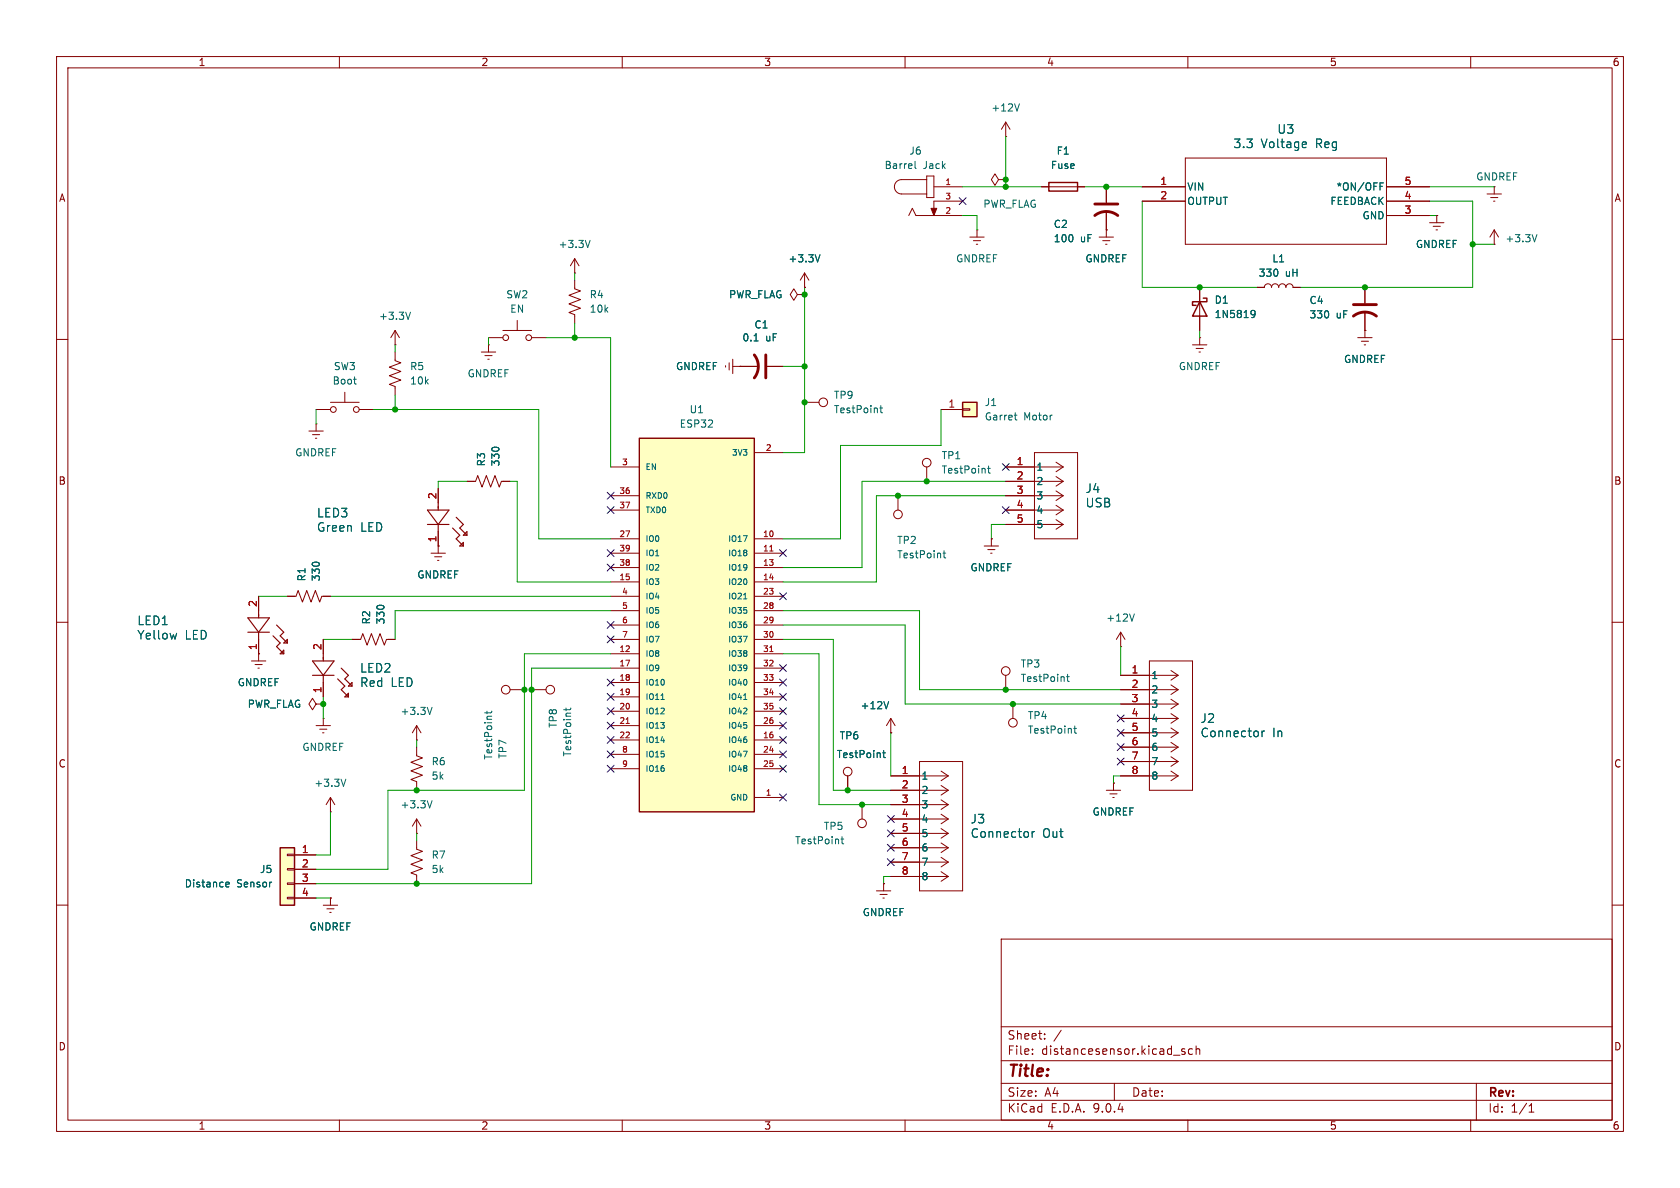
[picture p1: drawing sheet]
<svg xmlns="http://www.w3.org/2000/svg" width="297mm" height="210mm" viewBox="0 0 297 210" stroke-linecap="round" stroke-linejoin="round" font-family="sans-serif">
<g fill="none" stroke="#840000" stroke-width=".18">
<path d="M10 10h277v190h-277zM12 12h273v186h-273zM60 10v2M110 10v2M160 10v2M210 10v2M260 10v2M195.6 33v2.8M195.6 37.3v4.6M262.9 34.3h2.5M263.5 34.9h1.3M264 35.6h.3"/>
<path d="M264.2 33h.1M264.2 33v1.3M141 52.1l-.7-1-.6 1 .6 1 .7-1h1.2M142.2 50.8h.1M142.2 52.1h.1M142.2 48.3l-.7 1.2M142.2 48.3l.8 1.2M142.2 48.3v2.5M194.3 41.9h2.5M194.9 42.5h1.3M195.5 43.2h.2M195.6 40.6h.1"/>
<path d="M264.2 43.2h.1M264.2 40.6l-.8 1.3M264.2 40.6l.7 1.3M264.2 40.6v2.6M10 60h2M54.6 76.2h2.5M55.2 76.8h1.3M55.8 77.5h.2M55.9 74.9h.1M55.9 74.9v1.3M128.3 64.6v.3M128.9 64.1v1.3"/>
<path d="M129.5 64.8h4.6M129.5 63.5v2.5M130.8 64.8h.1M135.6 64.8h2.8M142.2 71.1h2.6M285 60h2M76.2 97.8h2.5M76.8 98.4h1.3M77.3 99.1h.3M77.5 96.5h.1M77.5 86.4v2.5M77.5 94v3.8"/>
<path d="M82.5 85.1h1.6l.4-1 .7 2 .8-2 .7 2 .8-2 .8 2 .3-1h1.6M158.7 87.6v2.6M163.8 82.6v2.5M174 96.5h2.5M174.6 97.2h1.3M175.1 97.8h.3M175.3 95.3h.1M175.3 95.3v1.2M10 110h2M50.8 105.4h1.5l.4-1 .8 2 .7-2 .8 2 .8-2 .7 2 .4-1h1.5M62.2 113h1.6l.3-1 .8 2 .8-2 .7 2 .8-2 .7 2 .4-1h1.5M177.8 119.4v2.5"/>
<path d="M198.1 114.3h.1M198.1 119.4h10.2M198.1 111.8l-.7 1.2M198.1 111.8l.8 1.2M198.1 111.8v2.5M203.2 116.8h7.6v22.9h-7.6zM207 118.5l1.3 .9M208.3 119.4l-1.3 .8M285 110h2M73.7 132.1v1.5l1 .4-2.1 .7 2.1 .8-2.1 .8 2.1 .7-2.1 .8 1.1 .4v1.5M94 121.9h2.5M157.5 137.2h10.1"/>
<path d="M157.5 139.7h10.1M162.6 134.6h7.6v22.9h-7.6zM166.4 136.3l1.2 .9M166.4 138.9l1.2 .8M167.6 137.2l-1.2 .8M167.6 139.7l-1.2 .8M179.1 124.5v2.5M195.6 139.7h2.5M196.8 138.4h.1M196.8 138.4v1.3M198.1 137.2h10.2M198.1 134.6h10.2"/>
<path d="M198.1 121.9h10.2M198.1 124.5h10.2M198.1 127h10.2M198.1 129.5h10.2M198.1 132.1h10.2M207 121.1l1.3 .8M207 123.6l1.3 .9M207 126.2l1.3 .8M207 128.7l1.3 .8M207 131.2l1.3 .9M207 133.8l1.3 .8M207 136.3l1.3 .9"/>
<path d="M208.3 121.9l-1.3 .9M208.3 124.5l-1.3 .8M208.3 127l-1.3 .8M208.3 129.5l-1.3 .9M208.3 132.1l-1.3 .8M208.3 134.6l-1.3 .9M208.3 137.2l-1.3 .8M157.5 142.2h10.1M157.5 144.8h10.1M157.5 147.3h10.1M157.5 149.9h10.1M157.5 152.4h10.1"/>
<path d="M157.5 154.9h10.1M166.4 141.4l1.2 .8M166.4 143.9l1.2 .9M166.4 146.5l1.2 .8M166.4 149l1.2 .9M166.4 151.6l1.2 .8M166.4 154.1l1.2 .8M167.6 142.2l-1.2 .9M167.6 144.8l-1.2 .8M167.6 147.3l-1.2 .9M167.6 149.9l-1.2 .8M167.6 152.4l-1.2 .8"/>
<path d="M167.6 154.9l-1.2 .9M196.2 140.3h1.3M196.7 141h.3M10 160h2M177 166h108v32h-108zM285 160h2M60 198v2M110 198v2M160 198v2M177 194.5h108M177 191.5h108M177 187.5h108"/>
<path d="M177 181.5h108M182.5 186.3v.1M182.5 185.5v.1M184.7 183.6v.1M184.7 182.8v.1M187.6 182.1l-1.3 2M197 191.5v3M207.5 186.5h1.1M209.5 185.5l-.4-.1-.2 .2 .1 .2 .5 .2v.3h-.6M210 198v2M210.8 185.5l-.4-.1-.3 .3v.4l.1 .2h.6M211.5 185.5l.2-.1 .3 .1 .1 .9"/>
<path d="M211.5 184.9v1.5M260 198v2M261 191.5v6.5M270.3 196.6h.9M270.3 195.5l.4-.4v1.5"/>
<circle cx="145.5" cy="71.1" r=".76"/>
<circle cx="158.7" cy="90.9" r=".76"/>
<circle cx="163.8" cy="81.8" r=".76"/>
<circle cx="177.8" cy="118.6" r=".76"/>
<circle cx="97.3" cy="121.9" r=".76"/>
<circle cx="179.1" cy="127.8" r=".76"/>
</g>
<g fill="none" stroke="#006464" stroke-width=".18">
<path d="M145 45l-.5 1.3M271.7 41.5l-.4 1.2M133.3 60.3h.7M155.5 72.1h.5M155.7 71.7v1.1l.3 .2M166.7 97.8h.5M166.9 97.4v1l.3 .2M174.6 82.8h.5M174.8 82.4v1.1l.3 .1M188.6 119.6h.4M188.7 119.2v1.1l.3 .2M200.5 108.5l-.4 1.3"/>
<path d="M100.1 125.2v.4M100.9 125.2l-.2 .3h-1.1M189.8 128.8h.5M190 128.3v1.1l.3 .2M223.1 129.2v1M223.5 129.2l-.2 .1-.2 .2M182.5 147v1M182.9 147l-.3 .1-.1 .2"/>
</g>
<path d="M193.5 38.1a3.3 3.3 0 0 1 4.1 0M193.5 36.1h4.1M133.3 62.7a3.3 3.3 0 0 1 0 4.1M135.4 62.7v4.1" fill="none" stroke="#840000" stroke-width=".51"/>
<path d="M75.6 90.2h3.8l-1.9 2.5zM75.6 92.7h3.8M77.5 88.9v1.3M77.5 92.7v1.3M80 93.3l1.3 1.3-.7 .7 1.3 1.2M80.6 91.4l1.3 1.3-.6 .6 1.2 1.3M81.3 96.5l.6-.6v.6zM82.5 94v.6h-.6z" fill="none" stroke="#840000" stroke-width=".2"/>
<path d="M113 77.5h20.3v66h-20.3z" fill="#ffffc2"/>
<path d="M113 77.5h20.3v66h-20.3z" fill="none" stroke="#840000" stroke-width=".25"/>
<g fill="none" stroke="#840000" stroke-width=".18">
<path d="M160.7 38.1l.6-1.3 .6 1.3h8.3M163.8 31.8h-4.4a1.27 1.27 0 0 0-1.3 1.2 1.27 1.27 0 0 0 1.3 1.3h4.4M163.8 31.1h1.3v3.8h-1.3zM165.1 33h5.1M170.2 35.6h-5.1v2.5M177.8 24.1h.1M177.8 21.6l-.8 1.3M177.8 21.6l.8 1.3M177.8 21.6v2.5M201.9 33h7.6M201.9 35.6h7.6M209.5 27.9h35.6v15.3h-35.6z"/>
<path d="M245.1 33h7.6M245.1 35.6h7.6M245.1 38.1h7.6M252.7 39.4h2.6M254 38.1h.1M254 38.1v1.3M69.8 58.4l-.7 1.3M69.8 58.4l.8 1.3M69.8 58.4v2.6M212.1 59.7h.1M212.1 59.7v1.3M222.2 50.8h1.3a.64 .64 0 0 1 .7-.6 .64 .64 0 0 1 .6 .6 .64 .64 0 0 1 .6-.6 .64 .64 0 0 1 .7 .6 .64 .64 0 0 1 .6-.6 .64 .64 0 0 1 .6 .6 .64 .64 0 0 1 .7-.6 .64 .64 0 0 1 .6 .6h1.3"/>
<path d="M253.4 40h1.2M253.9 40.6h.2M55.9 72.4h2.5M58.4 71.1h5.1M61 69.3v1.8M63.5 72.4h2.5M69.8 61h.1M69.8 62.2v1.6l1.1 .3-2.1 .8 2.1 .8-2.1 .7 2.1 .8-2.1 .7 1 .4v1.6M85.1 62.2h2.5M85.7 62.9h1.3M86.2 63.5h.3M86.4 61h.1"/>
<path d="M86.4 61v1.2M210.8 61h2.6M211.5 61.6h1.2M212 62.2h.2M107.9 82.6h5.1M107.9 87.6h5.1M107.9 90.2h5.1M107.9 95.3h5.1M107.9 97.8h5.1M133.3 95.3h5.1M133.3 97.8h5.1M133.3 80h5.1"/>
<path d="M177.8 82.6h10.2M177.8 87.6h10.2M177.8 90.2h10.2M177.8 85.1h10.2M177.8 92.7h10.2M182.9 80h7.6v15.3h-7.6zM186.7 81.7l1.3 .9M186.7 84.2l1.3 .9M186.7 86.8l1.3 .8M186.7 89.3l1.3 .9M186.7 91.9l1.3 .8M188 82.6l-1.3 .8"/>
<path d="M188 85.1l-1.3 .8M188 87.6l-1.3 .9M188 90.2l-1.3 .8M188 92.7l-1.3 .9M45.7 105.4v2.6M45.7 113v2.6M107.9 100.3h5.1M107.9 102.9h5.1M107.9 105.4h5.1M107.9 108h5.1M107.9 110.5h5.1M107.9 113h5.1"/>
<path d="M107.9 115.6h5.1M107.9 118.1h5.1M133.3 100.3h5.1M133.3 102.9h5.1M133.3 105.4h5.1M133.3 108h5.1M133.3 110.5h5.1M133.3 113h5.1M133.3 115.6h5.1M133.3 118.1h5.1M73.7 130.8h.1M73.7 128.3v2.5"/>
<path d="M73.7 128.3l-.8 1.2M73.7 128.3l.7 1.2M90.2 121.9h2.5M107.9 120.7h5.1M107.9 123.2h5.1M107.9 125.7h5.1M107.9 128.3h5.1M107.9 130.8h5.1M107.9 133.4h5.1M107.9 135.9h5.1M133.3 120.7h5.1M133.3 123.2h5.1"/>
<path d="M133.3 125.7h5.1M133.3 128.3h5.1M133.3 130.8h5.1M133.3 133.4h5.1M133.3 135.9h5.1M149.9 137.2v2.5M157.5 129.5h.1M157.5 127l-.8 1.3M157.5 127l.7 1.3M157.5 127v2.5M73.7 148.6v1.5l1 .4-2.1 .8 2.1 .7-2.1 .8 2.1 .7-2.1 .8 1.1 .4v1.5M73.7 147.3h.1"/>
<path d="M73.7 144.8v2.5M73.7 144.8l-.8 1.3M73.7 144.8l.7 1.3M133.3 141h5.1"/>
<circle cx="58.9" cy="72.4" r=".51"/>
<circle cx="63" cy="72.4" r=".51"/>
<circle cx="89.4" cy="121.9" r=".76"/>
<circle cx="149.9" cy="136.4" r=".76"/>
</g>
<g fill="none" stroke="#006464" stroke-width=".18">
<path d="M180.2 18.4l-.4 1.2M161.8 28.5v1.1l.2 .2M230.7 25.1l.3 .3-.8 .2M230.9 26l-.2 .1M244 32.9h.4M244 32.3h.6M72.6 55.2l-.5 1.3M62.5 67h.5M62.9 67.9h.1M31.2 111.9l-.3 1.1M131.5 105.9h.5M76.4 125l-.4 1.3"/>
<path d="M86.1 125.7v.5M86.9 125.7l-.1 .3h-1.1M116.9 123.7h.5M131.5 123.7h.5M156 133.1h.5M156.2 132.7v1l.3 .2M157.1 124l-.4 1.3M76.4 141.5l-.4 1.3"/>
</g>
<path d="M136.1 97.4h.6M136.1 115.2h.6M110.7 127.9h.6" fill="none" stroke="#a90000" stroke-width=".18"/>
<path d="M43.8 109.2h3.8l-1.9 2.6zM43.8 111.8h3.8M45.7 108v1.2M45.7 111.8v1.2M48.3 112.4l1.2 1.3-.6 .6 1.3 1.3M48.9 110.5l1.3 1.3-.7 .6 1.3 1.3M49.5 115.6l.7-.7v.7zM50.2 113.7l.6-.7v.7z" fill="none" stroke="#840000" stroke-width=".2"/>
<path d="M164.6 36.8h1l-.5 1.3z" fill="#840000" stroke="#840000" stroke-width=".18"/>
<path d="M170.2 71.1h2.5v2.6h-2.5z" fill="#ffffc2"/>
<path d="M185.4 32.3h5.1v1.5h-5.1zM212.1 53.3l1.3 2.6h-2.6zM212.7 52.7h.7v.6h-2.6v.7h.7M170.2 71.1h2.5v2.6h-2.5z" fill="none" stroke="#840000" stroke-width=".25"/>
<g fill="none" stroke="#840000" stroke-width=".18">
<path d="M176.5 31.8l-.6-1.1-.6 1.1 .6 1 .6-1h1.3M177.8 31.8h.1M184.1 33h7.7M86.4 59.7h2.5M88.9 58.4h5.1M91.4 56.6v1.8M94 59.7h2.5M101.6 48.3h.1M101.6 49.5v1.6l1 .3-2 .8 2 .8-2 .7 2 .8-2 .7 1 .4v1.6M101.6 45.7l-.8 1.3M101.6 45.7l.8 1.3M101.6 45.7v2.6"/>
<path d="M171.4 41.9h2.6M172.1 42.5h1.3M172.6 43.2h.2M172.7 40.6h.1M172.7 40.6v1.3M212.1 50.8v7.6M240 59.7h2.6M241.3 58.4h.1M241.3 50.8v2.8M241.3 55.1v4.6M166.4 72.4h3.8M170.2 72.3h1.2v.2h-1.2z"/>
<path d="M240.7 60.3h1.2M241.2 61h.2M57.1 113v2.6M55.9 128.3h2.5M56.5 128.9h1.3M57 129.5h.3M57.1 127h.1M57.1 120.7v2.5M57.1 127v1.3M58.4 143.5h.1M58.4 158.8h.1M58.4 141l-.7 1.2"/>
<path d="M58.4 141l.8 1.2M58.4 141v2.5M58.4 158.8v1.2M152.4 142.2v2.6M154.9 157.5h2.6M155.6 158.1h1.2M156.1 158.8h.2M156.2 156.2h.1M156.2 156.2v1.3M57.1 160h2.6M57.8 160.7h1.3M58.3 161.3h.2"/>
<circle cx="89.4" cy="59.7" r=".51"/>
<circle cx="93.5" cy="59.7" r=".51"/>
<circle cx="152.4" cy="145.5" r=".76"/>
</g>
<path d="M104.3 42.5l-.4 1.3M221.3 54.9h.3l.2 .1a.84 .84 0 0 1-.3 1.1h-.2M221.9 55.4l-.3 .3-.3-.1M179.3 73.4h.5M179.5 74.2h.3M61.1 137.7l-.4 1.3M148.7 148.3h.5M148.9 147.9v1.1l.3 .2" fill="none" stroke="#006464" stroke-width=".18"/>
<path d="M239.3 55.9a3.3 3.3 0 0 1 4 0M239.3 53.8h4" fill="none" stroke="#840000" stroke-width=".51"/>
<path d="M55.2 116.8h3.9l-2 2.6zM55.2 119.4h3.9M57.1 115.6v1.2M57.1 119.4v1.3M60.3 118.1l1.3 1.3-.6 .6 1.2 1.3M59.7 120l1.3 1.3-.7 .6 1.3 1.3M61 123.2l.6-.6v.6zM61.6 121.3l.6-.6v.6z" fill="none" stroke="#840000" stroke-width=".2"/>
<path d="M49.5 149.9h2.6v10.1h-2.6z" fill="#ffffc2"/>
<path d="M49.5 149.9h2.6v10.1h-2.6z" fill="none" stroke="#840000" stroke-width=".25"/>
<g fill="none" stroke="#840000" stroke-width=".18">
<path d="M184.1 33h1.3M190.5 33h1.3M195.6 33v2.8M195.6 37.3v3.3M201.9 33h7.6M201.9 35.6h7.6M245.1 33h7.6M245.1 35.6h7.6M245.1 38.1h7.6M254 38.1h.1M142.2 52.1h.1M142.2 50.8h.1"/>
<path d="M195.6 40.6h.1M212.1 50.8v2.5M212.1 55.9v2.5M222.2 50.8h1.3M228.6 50.8h1.3M241.3 58.4h.1M241.3 50.8v2.8M241.3 55.1v3.3M130.8 64.8h.1M130.8 64.8h3.3M135.6 64.8h2.8M77.5 96.5h.1"/>
<path d="M77.5 86.4v2.5M77.5 94v2.5M82.5 85.1h1.3M88.9 85.1h1.3M175.3 95.3h.1M177.8 82.6h5.1M177.8 85.1h5.1M177.8 87.6h5.1M177.8 90.2h5.1M177.8 92.7h5.1M44.4 116.8h2.6M45.1 117.5h1.3"/>
<path d="M45.6 118.1h.2M45.7 115.6h.1M45.7 105.4v2.6M45.7 113v3.8M50.8 105.4h1.3M57.1 105.4h1.3M57.1 113v2.6M62.2 113h1.3M68.6 113h1.2M198.1 119.4h5.1M55.9 124.5l-.7-1.1-.6 1.1 .6 1 .7-1h1.2M57.1 124.5h.1"/>
<path d="M57.1 120.7v2.5M149.9 137.2v2.5M157.5 129.5h.1M157.5 137.2h5.1M157.5 139.7h5.1M196.8 138.4h.1M198.1 137.2h5.1M198.1 121.9h5.1M198.1 124.5h5.1M198.1 127h5.1M198.1 129.5h5.1M198.1 132.1h5.1"/>
<path d="M198.1 134.6h5.1M50.8 151h1.3v.3h-1.3zM50.8 153.5h1.3v.3h-1.3zM50.8 156.1h1.3v.2h-1.3zM50.8 158.6h1.3v.3h-1.3zM52.1 151.1h3.8M52.1 153.7h3.8M52.1 156.2h3.8M52.1 158.8h3.8M58.4 158.8h.1M156.2 156.2h.1M157.5 142.2h5.1"/>
<path d="M157.5 144.8h5.1M157.5 147.3h5.1M157.5 149.9h5.1M157.5 152.4h5.1M157.5 154.9h5.1"/>
</g>
<g fill="none" stroke="#006464" stroke-width=".18">
<path d="M230.7 25.1l.3 .3-.8 .2M230.9 26l-.2 .1M244 32.9h.4M244 32.3h.6M145 45l-.5 1.3M221.3 54.9h.3l.2 .1a.84 .84 0 0 1-.3 1.1h-.2M221.9 55.4l-.3 .3-.3-.1M133.3 60.3h.7M31.2 111.9l-.3 1.1M156 133.1h.5M156.2 132.7v1l.3 .2M157.1 124l-.4 1.3"/>
<path d="M223.1 129.2v1M223.5 129.2l-.2 .1-.2 .2M40 156.7h.5M40 156l.3-.1 .2 .3-.6 .2M182.5 147v1M182.9 147l-.3 .1-.1 .2"/>
</g>
<g fill="none" stroke="#009600" stroke-width=".18">
<path d="M170.2 33h13.9M170.2 38.1h2.5v2.5M177.8 24.1v8.9M191.8 33h10.1M201.9 35.6v15.2h20.3M252.7 35.6h7.6v15.2h-30.4M252.7 33h11.5M252.7 38.1h1.3M86.4 59.7v1.3M96.5 59.7h11.4v22.9M101.6 48.3v1.2M101.6 57.2v2.5"/>
<path d="M142.2 50.8v29.2h-3.8M212.1 58.4v1.3M260.3 43.2h3.9M55.9 72.4v2.5M66 72.4h29.2v22.9h12.7M69.8 61v1.2M69.8 69.9v2.5M138.4 64.8h3.8M166.4 72.4v6.3h-17.8v16.6h-10.2M82.5 85.1h-5v1.3M90.2 85.1h1.2v17.8h16.5M177.8 92.7h-2.5v2.6"/>
<path d="M177.8 85.1h-25.4v15.2h-14M177.8 87.6h-22.9v15.3h-16.5M45.7 105.4h5.1M57.1 113h5.1M58.4 105.4h49.5M107.9 108h-38.1v5M107.9 115.6h-15.2v24.1h-24.1v14h-12.7M107.9 118.1h-13.9v38.1h-38.1M138.4 110.5h21.6v14h38.1M138.4 108h24.2v13.9h35.5M138.4 113h8.9v26.7h10.2M138.4 115.6h6.4v26.6h12.7"/>
<path d="M198.1 114.3v5.1M57.1 123.2v3.8M73.7 130.8v1.3M157.5 129.5v7.7M198.1 137.2h-1.3v1.2M55.9 158.8h2.5M58.4 143.5v7.6h-2.5M73.7 147.3v1.3M157.5 154.9h-1.3v1.3"/>
</g>
<g fill="none" stroke="#000084" stroke-width=".18">
<path d="M169.6 35l1.2 1.2M170.8 35l-1.2 1.2M107.3 87l1.3 1.2M107.3 99.7l1.3 1.2M107.3 89.6l1.3 1.2M107.3 97.2l1.3 1.2M108.6 87l-1.3 1.2M108.6 99.7l-1.3 1.2M108.6 89.6l-1.3 1.2M108.6 97.2l-1.3 1.2M137.8 97.2l1.2 1.2M139 97.2l-1.2 1.2"/>
<path d="M177.2 81.9l1.2 1.3M177.2 89.6l1.2 1.2M178.4 81.9l-1.2 1.3M178.4 89.6l-1.2 1.2M107.3 109.9l1.3 1.2M107.3 112.4l1.3 1.2M108.6 109.9l-1.3 1.2M108.6 112.4l-1.3 1.2M137.8 117.5l1.2 1.2M137.8 104.8l1.2 1.2M139 117.5l-1.2 1.2M139 104.8l-1.2 1.2"/>
<path d="M107.3 122.6l1.3 1.2M107.3 120l1.3 1.3M107.3 127.7l1.3 1.2M107.3 130.2l1.3 1.2M107.3 132.7l1.3 1.3M107.3 125.1l1.3 1.2M107.3 135.3l1.3 1.2M108.6 127.7l-1.3 1.2M108.6 122.6l-1.3 1.2M108.6 120l-1.3 1.3M108.6 130.2l-1.3 1.2M108.6 132.7l-1.3 1.3"/>
<path d="M108.6 125.1l-1.3 1.2M108.6 135.3l-1.3 1.2M137.8 125.1l1.2 1.2M137.8 122.6l1.2 1.2M137.8 120l1.2 1.3M137.8 127.7l1.2 1.2M137.8 130.2l1.2 1.2M137.8 135.3l1.2 1.2M137.8 132.7l1.2 1.3M139 125.1l-1.2 1.2M139 122.6l-1.2 1.2M139 120l-1.2 1.3"/>
<path d="M139 127.7l-1.2 1.2M139 130.2l-1.2 1.2M139 135.3l-1.2 1.2M139 132.7l-1.2 1.3M197.5 134l1.2 1.2M197.5 126.4l1.2 1.2M197.5 128.9l1.2 1.2M197.5 131.5l1.2 1.2M198.7 134l-1.2 1.2M198.7 126.4l-1.2 1.2M198.7 128.9l-1.2 1.2M198.7 131.5l-1.2 1.2"/>
<path d="M137.8 140.4l1.2 1.2M139 140.4l-1.2 1.2M156.9 149.3l1.2 1.2M156.9 144.2l1.2 1.2M156.9 146.7l1.2 1.2M156.9 151.8l1.2 1.2M158.1 149.3l-1.2 1.2M158.1 144.2l-1.2 1.2M158.1 146.7l-1.2 1.2M158.1 151.8l-1.2 1.2"/>
</g>
<g fill="#009600" stroke="#009600" stroke-width=".18">
<circle cx="152.4" cy="142.2" r=".46"/>
<circle cx="179.1" cy="124.5" r=".46"/>
<circle cx="177.8" cy="121.9" r=".46"/>
<circle cx="158.7" cy="87.6" r=".46"/>
<circle cx="69.8" cy="72.4" r=".46"/>
<circle cx="101.6" cy="59.7" r=".46"/>
<circle cx="149.9" cy="139.7" r=".46"/>
<circle cx="94" cy="121.9" r=".46"/>
<circle cx="92.7" cy="121.9" r=".46"/>
<circle cx="73.7" cy="139.7" r=".46"/>
<circle cx="241.3" cy="50.8" r=".46"/>
<circle cx="212.1" cy="50.8" r=".46"/>
<circle cx="177.8" cy="33" r=".46"/>
<circle cx="260.3" cy="43.2" r=".46"/>
<circle cx="195.6" cy="33" r=".46"/>
<circle cx="177.8" cy="31.8" r=".46"/>
<circle cx="142.2" cy="71.1" r=".46"/>
<circle cx="142.2" cy="64.8" r=".46"/>
<circle cx="142.2" cy="52.1" r=".46"/>
<circle cx="163.8" cy="85.1" r=".46"/>
<circle cx="73.7" cy="156.2" r=".46"/>
<circle cx="57.1" cy="124.5" r=".46"/>
</g>
<text font-size="2.8" fill="#840000" x="178" y="190.9">Title:</text>
<g font-size="2.1" fill="#006464">
<text x="225.7" y="23.9">U3</text>
<text x="218" y="26.4">3.3</text>
<text x="222.9" y="26.4">Voltage</text>
<text x="232.6" y="26.4">Reg</text>
<text x="191.8" y="87.4">J4</text>
<text x="191.8" y="89.9">USB</text>
<text x="55.9" y="91.7">LED3</text>
<text x="55.9" y="94.2">Green</text>
<text x="63.7" y="94.2">LED</text>
<text x="24.2" y="110.7">LED1</text>
<text x="24.2" y="113.3">Yellow</text>
<text x="32.7" y="113.3">LED</text>
<text x="63.6" y="119.1">LED2</text>
<text x="63.6" y="121.6">Red</text>
<text x="69.1" y="121.6">LED</text>
<text x="212.1" y="128">J2</text>
<text x="212.1" y="130.5">Connector</text>
<text x="224.9" y="130.5">In</text>
<text x="171.5" y="145.8">J3</text>
<text x="171.5" y="148.3">Connector</text>
<text x="184.3" y="148.3">Out</text>
</g>
<g font-size="2.1" fill="#840000">
<text x="178" y="184">Sheet:</text>
<text x="178" y="186.7">File:</text>
<text x="184.1" y="186.7">distancesensor.kicad_sch</text>
<text x="178" y="196.9">KiCad</text>
<text x="178" y="194.1">Size:</text>
<text x="184.7" y="194.1">A4</text>
<text x="185.7" y="196.9">E.D.A.</text>
<text x="193.3" y="196.9">9.0.4</text>
<text x="200" y="194.1">Date:</text>
<text x="263" y="194.3">Rev:</text>
<text x="263" y="196.9">Id:</text>
<text x="267.1" y="196.9">1/1</text>
</g>
<g font-size="1.8" fill="#840000">
<text x="35" y="11.9">1</text>
<text x="85" y="11.9">2</text>
<text x="135" y="11.9">3</text>
<text x="185" y="11.9">4</text>
<text x="235" y="11.9">5</text>
<text x="285" y="11.9">6</text>
<text x="10.3" y="35.9">A</text>
<text x="285.3" y="35.9">A</text>
<text x="10.3" y="85.9">B</text>
<text x="285.3" y="85.9">B</text>
<text x="10.3" y="135.9">C</text>
<text x="285.3" y="135.9">C</text>
<text x="10.3" y="185.9">D</text>
<text x="285.3" y="185.9">D</text>
<text x="35" y="199.9">1</text>
<text x="85" y="199.9">2</text>
<text x="135" y="199.9">3</text>
<text x="185" y="199.9">4</text>
<text x="235" y="199.9">5</text>
<text x="285" y="199.9">6</text>
</g>
<g font-size="1.8" fill="#006464">
<text x="175.2" y="19.9">+12V</text>
<text x="160.7" y="27.5">J6</text>
<text x="186.7" y="27.5">F1</text>
<text x="156.3" y="30.1">Barrel</text>
<text x="163.2" y="30.1">Jack</text>
<text x="185.7" y="30.1">Fuse</text>
<text x="209.8" y="33.9">VIN</text>
<text x="236.2" y="33.9">*ON/OFF</text>
<text x="260.9" y="32.1">GNDREF</text>
<text x="173.7" y="36.9">PWR_FLAG</text>
<text x="186.2" y="40.5">C2</text>
<text x="209.8" y="36.4">OUTPUT</text>
<text x="235.1" y="36.4">FEEDBACK</text>
<text x="240.8" y="39">GND</text>
<text x="98.7" y="44">+3.3V</text>
<text x="139.3" y="46.6">+3.3V</text>
<text x="168.9" y="46.6">GNDREF</text>
<text x="186.2" y="43">100</text>
<text x="191" y="43">uF</text>
<text x="191.8" y="46.6">GNDREF</text>
<text x="224.8" y="46.6">L1</text>
<text x="250.2" y="44">GNDREF</text>
<text x="266" y="43">+3.3V</text>
<text x="89.4" y="52.9">SW2</text>
<text x="104.1" y="52.9">R4</text>
<text x="128.8" y="52.9">PWR_FLAG</text>
<text x="214.6" y="53.9">D1</text>
<text x="222.4" y="49.1">330</text>
<text x="227.2" y="49.1">uH</text>
<text x="231.4" y="53.9">C4</text>
<text x="66.9" y="56.7">+3.3V</text>
<text x="90.1" y="55.5">EN</text>
<text x="104.1" y="55.5">10k</text>
<text x="133.3" y="58.3">C1</text>
<text x="214.6" y="56.4">1N5819</text>
<text x="231.4" y="56.5">330</text>
<text x="236.2" y="56.5">uF</text>
<text x="58.9" y="65.6">SW3</text>
<text x="72.4" y="65.6">R5</text>
<text x="119.4" y="65.6">GNDREF</text>
<text x="131.1" y="60.6">0.1</text>
<text x="135.3" y="60.6">uF</text>
<text x="208.3" y="65.6">GNDREF</text>
<text x="237.5" y="64.4">GNDREF</text>
<text x="58.7" y="68.2">Boot</text>
<text x="72.4" y="68.2">10k</text>
<text x="82.6" y="66.9">GNDREF</text>
<text x="147.3" y="70.7">TP9</text>
<text x="174" y="72">J1</text>
<text x="120.1" y="75.8">ESP32</text>
<text x="121.8" y="73.3">U1</text>
<text x="147.3" y="73.3">TestPoint</text>
<text x="174" y="74.5">Garret</text>
<text x="181" y="74.5">Motor</text>
<text x="52.1" y="80.9">GNDREF</text>
<text x="86" y="82.5" transform="rotate(-90 86 82.5)">R3</text>
<text x="88.5" y="82.5" transform="rotate(-90 88.5 82.5)">330</text>
<text x="166.4" y="81.4">TP1</text>
<text x="166.4" y="83.9">TestPoint</text>
<text x="183.1" y="83.4">1</text>
<text x="183.1" y="86">2</text>
<text x="183.1" y="88.5">3</text>
<text x="183.1" y="91">4</text>
<text x="183.1" y="93.6">5</text>
<text x="158.5" y="96.4">TP2</text>
<text x="158.5" y="98.9">TestPoint</text>
<text x="171.5" y="101.2">GNDREF</text>
<text x="54.2" y="102.9" transform="rotate(-90 54.2 102.9)">R1</text>
<text x="56.7" y="102.9" transform="rotate(-90 56.7 102.9)">330</text>
<text x="73.7" y="102.5">GNDREF</text>
<text x="65.6" y="110.5" transform="rotate(-90 65.6 110.5)">R2</text>
<text x="68.2" y="110.5" transform="rotate(-90 68.2 110.5)">330</text>
<text x="195.5" y="110.1">+12V</text>
<text x="180.3" y="118.2">TP3</text>
<text x="41.9" y="121.5">GNDREF</text>
<text x="43.7" y="125.3">PWR_FLAG</text>
<text x="152" y="125.6">+12V</text>
<text x="180.3" y="120.8">TestPoint</text>
<text x="203.5" y="120.2">1</text>
<text x="203.5" y="122.8">2</text>
<text x="203.5" y="125.3">3</text>
<text x="70.7" y="126.6">+3.3V</text>
<text x="98.7" y="128.8" transform="rotate(-90 98.7 128.8)">TP8</text>
<text x="148.3" y="130.9">TP6</text>
<text x="181.6" y="127.4">TP4</text>
<text x="181.6" y="129.9">TestPoint</text>
<text x="203.5" y="127.9">4</text>
<text x="203.5" y="130.4">5</text>
<text x="53.4" y="132.9">GNDREF</text>
<text x="76.2" y="135.5">R6</text>
<text x="87.2" y="134.4" transform="rotate(-90 87.2 134.4)">TestPoint</text>
<text x="89.8" y="134.2" transform="rotate(-90 89.8 134.2)">TP7</text>
<text x="101.2" y="133.8" transform="rotate(-90 101.2 133.8)">TestPoint</text>
<text x="147.8" y="134.2">TestPoint</text>
<text x="203.5" y="132.9">6</text>
<text x="203.5" y="135.5">7</text>
<text x="55.5" y="139.3">+3.3V</text>
<text x="70.7" y="143.1">+3.3V</text>
<text x="76.2" y="138">5k</text>
<text x="162.8" y="138">1</text>
<text x="162.8" y="140.6">2</text>
<text x="162.8" y="143.1">3</text>
<text x="203.5" y="138">8</text>
<text x="140.5" y="149.5">TestPoint</text>
<text x="145.6" y="146.9">TP5</text>
<text x="162.8" y="145.6">4</text>
<text x="162.8" y="148.2">5</text>
<text x="193.1" y="144.4">GNDREF</text>
<text x="45.9" y="154.5">J5</text>
<text x="76.2" y="152">R7</text>
<text x="76.2" y="154.5">5k</text>
<text x="162.8" y="150.7">6</text>
<text x="162.8" y="153.3">7</text>
<text x="162.8" y="155.8">8</text>
<text x="32.6" y="157.1">Distance</text>
<text x="41.8" y="157.1">Sensor</text>
<text x="54.6" y="164.7">GNDREF</text>
<text x="152.4" y="162.2">GNDREF</text>
</g>
<g font-size="1.8" fill="#a90000">
<text x="205" y="32.8">1</text>
<text x="205" y="35.3">2</text>
<text x="248.2" y="32.8">5</text>
<text x="248.2" y="35.3">4</text>
<text x="248.2" y="37.8">3</text>
<text x="167.6" y="72.1">1</text>
<text x="179.6" y="82.3">1</text>
<text x="77.2" y="88.3" transform="rotate(-90 77.2 88.3)">2</text>
<text x="179.6" y="84.8">2</text>
<text x="179.6" y="87.4">3</text>
<text x="179.6" y="89.9">4</text>
<text x="77.2" y="96" transform="rotate(-90 77.2 96)">1</text>
<text x="179.6" y="92.5">5</text>
<text x="45.5" y="107.4" transform="rotate(-90 45.5 107.4)">2</text>
<text x="45.5" y="115" transform="rotate(-90 45.5 115)">1</text>
<text x="56.9" y="115" transform="rotate(-90 56.9 115)">2</text>
<text x="200" y="119.1">1</text>
<text x="56.9" y="122.6" transform="rotate(-90 56.9 122.6)">1</text>
<text x="200" y="121.7">2</text>
<text x="200" y="124.2">3</text>
<text x="200" y="126.7">4</text>
<text x="200" y="129.3">5</text>
<text x="200" y="131.8">6</text>
<text x="159.3" y="136.9">1</text>
<text x="200" y="134.4">7</text>
<text x="200" y="136.9">8</text>
<text x="159.3" y="139.4">2</text>
<text x="159.3" y="142">3</text>
<text x="159.3" y="144.5">4</text>
<text x="159.3" y="147.1">5</text>
<text x="159.3" y="149.6">6</text>
<text x="53.3" y="150.9">1</text>
<text x="53.3" y="153.4">2</text>
<text x="53.3" y="156">3</text>
<text x="159.3" y="152.1">7</text>
<text x="159.3" y="154.7">8</text>
<text x="53.3" y="158.5">4</text>
</g>
<g font-size="1.4" fill="#a90000">
<text x="167" y="32.8">1</text>
<text x="167" y="35.3">3</text>
<text x="167" y="37.8">2</text>
<text x="109.9" y="82.3">3</text>
<text x="135.3" y="79.8">2</text>
<text x="109.4" y="87.4">36</text>
<text x="109.4" y="89.9">37</text>
<text x="109.4" y="95">27</text>
<text x="134.8" y="95">10</text>
<text x="109.4" y="97.5">39</text>
<text x="109.4" y="100.1">38</text>
<text x="134.8" y="97.5">11</text>
<text x="134.8" y="100.1">13</text>
<text x="109.4" y="102.6">15</text>
<text x="109.9" y="105.2">4</text>
<text x="109.9" y="107.7">5</text>
<text x="134.8" y="102.6">14</text>
<text x="134.8" y="105.2">23</text>
<text x="134.8" y="107.7">28</text>
<text x="109.9" y="110.2">6</text>
<text x="109.9" y="112.8">7</text>
<text x="134.8" y="110.2">29</text>
<text x="134.8" y="112.8">30</text>
<text x="109.4" y="115.3">12</text>
<text x="109.4" y="117.9">17</text>
<text x="134.8" y="115.3">31</text>
<text x="134.8" y="117.9">32</text>
<text x="109.4" y="120.4">18</text>
<text x="109.4" y="122.9">19</text>
<text x="109.4" y="125.5">20</text>
<text x="134.8" y="120.4">33</text>
<text x="134.8" y="122.9">34</text>
<text x="134.8" y="125.5">35</text>
<text x="109.4" y="128">21</text>
<text x="109.4" y="130.6">22</text>
<text x="134.8" y="128">26</text>
<text x="134.8" y="130.6">16</text>
<text x="109.9" y="133.1">8</text>
<text x="109.9" y="135.6">9</text>
<text x="134.8" y="133.1">24</text>
<text x="134.8" y="135.6">25</text>
<text x="135.3" y="140.7">1</text>
</g>
<g font-size="1.4" fill="#006464">
<text x="114" y="83.3">EN</text>
<text x="129.3" y="80.7">3V3</text>
<text x="114" y="88.4">RXD0</text>
<text x="114" y="90.9">TXD0</text>
<text x="114" y="96">IO0</text>
<text x="128.6" y="96">IO17</text>
<text x="114" y="98.5">IO1</text>
<text x="114" y="101.1">IO2</text>
<text x="128.6" y="98.5">IO18</text>
<text x="128.6" y="101.1">IO19</text>
<text x="114" y="103.6">IO3</text>
<text x="114" y="106.1">IO4</text>
<text x="128.6" y="103.6">IO20</text>
<text x="128.6" y="106.1">IO21</text>
<text x="114" y="108.7">IO5</text>
<text x="114" y="111.2">IO6</text>
<text x="114" y="113.8">IO7</text>
<text x="128.6" y="108.7">IO35</text>
<text x="128.6" y="111.2">IO36</text>
<text x="128.6" y="113.8">IO37</text>
<text x="114" y="116.3">IO8</text>
<text x="114" y="118.8">IO9</text>
<text x="128.6" y="116.3">IO38</text>
<text x="128.6" y="118.8">IO39</text>
<text x="114" y="121.4">IO10</text>
<text x="114" y="123.9">IO11</text>
<text x="128.6" y="121.4">IO40</text>
<text x="128.6" y="123.9">IO41</text>
<text x="114" y="126.5">IO12</text>
<text x="114" y="129">IO13</text>
<text x="114" y="131.5">IO14</text>
<text x="128.6" y="126.5">IO42</text>
<text x="128.6" y="129">IO45</text>
<text x="128.6" y="131.5">IO46</text>
<text x="114" y="134.1">IO15</text>
<text x="114" y="136.6">IO16</text>
<text x="128.6" y="134.1">IO47</text>
<text x="128.6" y="136.6">IO48</text>
<text x="129" y="141.7">GND</text>
</g>
</svg>
